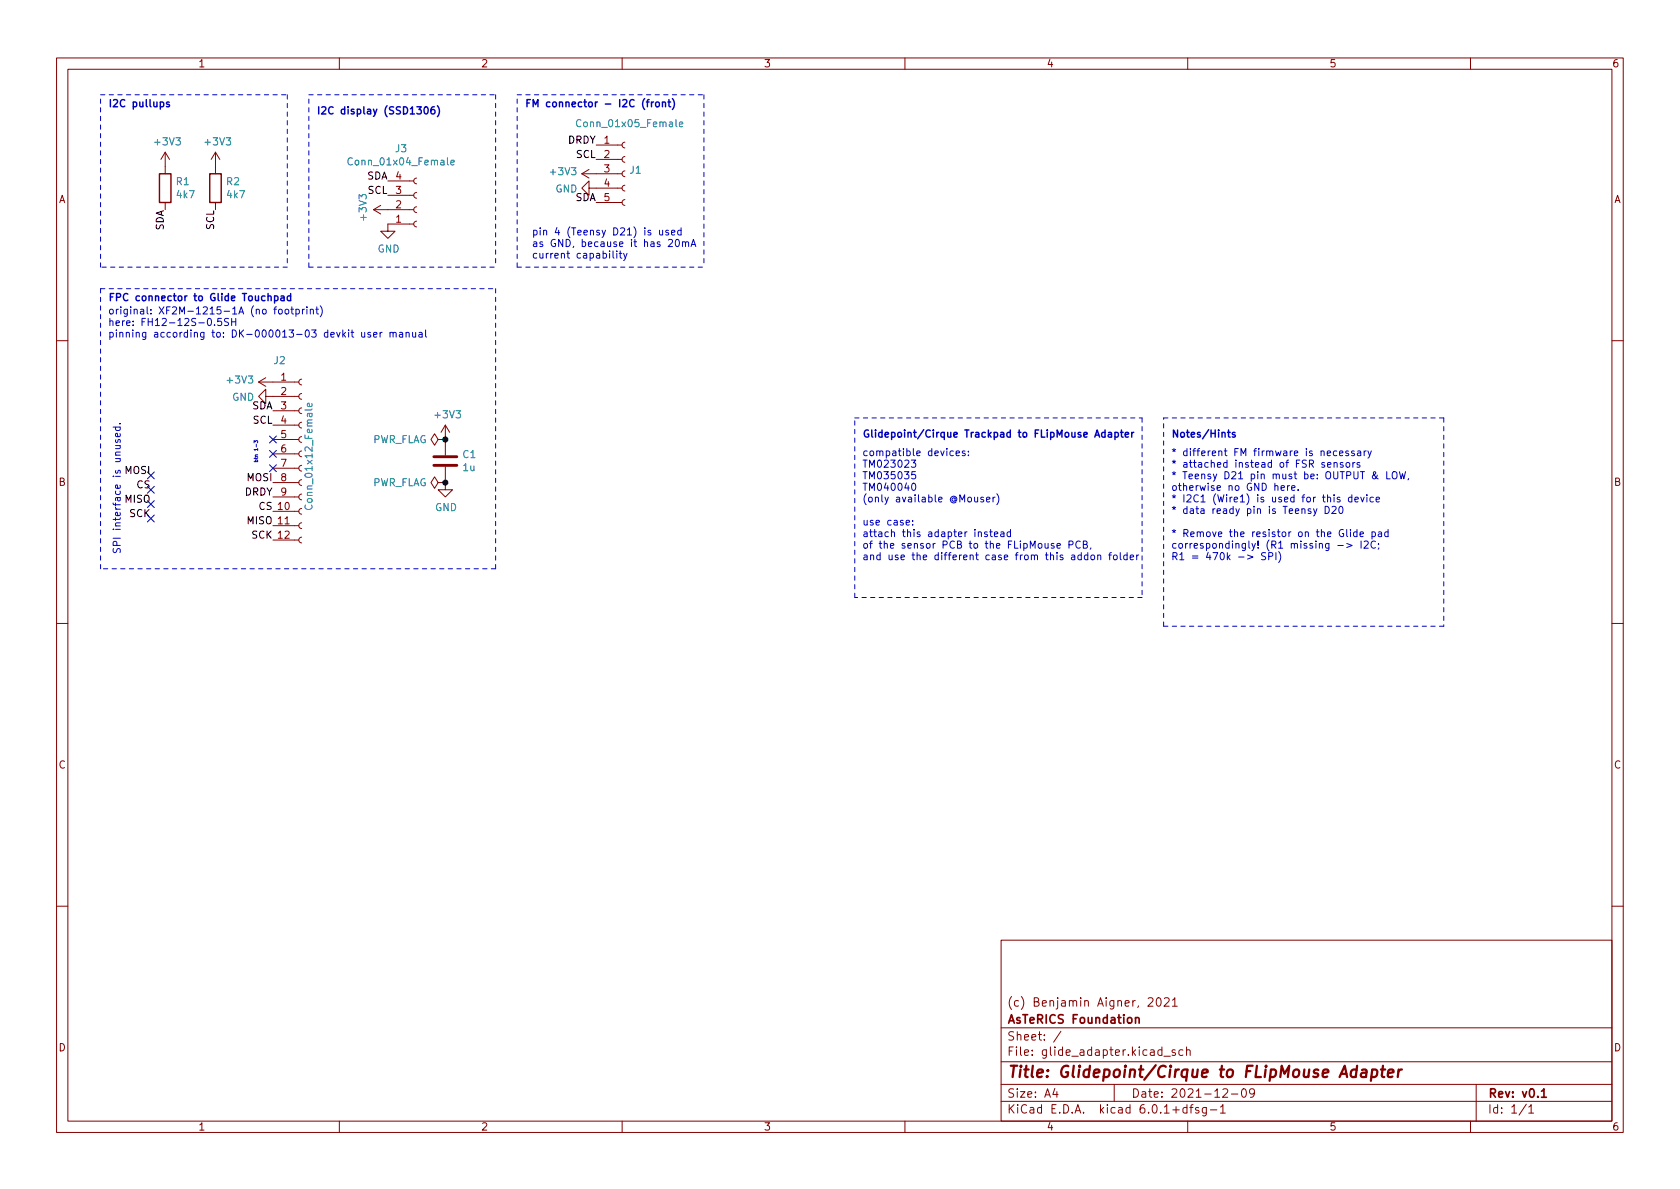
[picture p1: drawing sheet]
<svg xmlns="http://www.w3.org/2000/svg" width="297mm" height="210mm" viewBox="0 0 297 210" stroke-linecap="round" stroke-linejoin="round" font-family="sans-serif">
<g fill="none" stroke="#840000" stroke-width=".18">
<path d="M10 10.2h277v190.1h-277zM12 12.2h273v186.1h-273zM60 10.2v2M110 10.2v2M160 10.2v2M210 10.2v2M260 10.2v2M29.2 26.9v3.8M29.2 35.8v1.3M29.2 26.9l-.8 1.3M29.2 26.9l.8 1.3M38.1 26.9v3.8"/>
<path d="M38.1 35.8v1.3M38.1 26.9l-.8 1.3M38.1 26.9l.8 1.3M66 37.1h7.2M66 37.1l1.3 .7M67.3 36.3l-1.3 .8M68.6 32h4.6M68.6 34.5h4.6M73.2 39.6h-4.6v1.3h1.2l-1.2 1.3-1.3-1.3h1.3M73.7 31.5l-.4 .1-.1 .4 .1 .4 .4 .1M73.7 34l-.4 .2-.1 .3 .1 .4 .4 .1M73.7 36.6l-.4 .1-.1 .4 .1 .3 .4 .2"/>
<path d="M73.7 39.1l-.4 .2-.1 .3 .1 .4 .4 .1M102.9 30.7h7.1M102.9 30.7l1.2 .8M104.1 33.3v-1.3l-1.2 1.3 1.2 1.2v-1.2h5.9M104.1 30l-1.2 .7M105.4 35.8h4.6M105.4 28.2h4.6M105.4 25.6h4.6M110.5 35.3l-.4 .1-.1 .4 .1 .4 .4 .1M110.5 32.8l-.4 .1-.1 .4 .1 .3 .4 .2M110.5 30.2l-.4 .2-.1 .3 .1 .4 .4 .1M110.5 27.7l-.4 .1-.1 .4 .1 .3 .4 .2"/>
<path d="M110.5 25.1l-.4 .2-.1 .3 .1 .4 .4 .2M10 60.2h2M45.7 67.6l1.3 .7M45.7 67.6h7.1M47 70.1v-1.3l-1.3 1.3 1.3 1.3v-1.3h5.8M47 66.8l-1.3 .8M48.3 77.7h4.5M48.3 75.2h4.5M48.3 72.6h4.5M53.3 79.8l-.3 .1-.2 .4 .2 .3 .3 .2M53.3 77.2l-.3 .2-.2 .3 .2 .4 .3 .1M53.3 74.7l-.3 .1-.2 .4 .2 .3 .3 .2"/>
<path d="M53.3 72.1l-.3 .2-.2 .3 .2 .4 .3 .1M53.3 69.6l-.3 .1-.2 .4 .2 .4 .3 .1M53.3 67.1l-.3 .1-.2 .4 .2 .3 .3 .2M77.5 77.7l-.7-1-.6 1 .6 1 .7-1h1.2M78.7 77.7h.1M78.7 75.2v5.3M78.7 75.2l-.7 1.2M78.7 75.2l.8 1.2M285 60.2h2M48.3 95.5h4.5M48.3 93h4.5M48.3 90.4h4.5"/>
<path d="M48.3 87.9h4.5M48.3 85.3h4.5M48.3 82.8h4.5M48.3 80.3h4.5M53.3 95l-.3 .1-.2 .4 .2 .4 .3 .1M53.3 92.5l-.3 .1-.2 .4 .2 .3 .3 .2M53.3 89.9l-.3 .2-.2 .3 .2 .4 .3 .1M53.3 87.4l-.3 .1-.2 .4 .2 .3 .3 .2M53.3 84.8l-.3 .2-.2 .3 .2 .4 .3 .1M53.3 82.3l-.3 .1-.2 .4 .2 .4 .3 .1M77.5 85.3l-.7-1-.6 1 .6 1.1 .7-1.1h1.2M78.7 85.3v1.3h1.3l-1.3 1.3-1.2-1.3h1.2"/>
<path d="M78.7 85.3h.1M78.7 82.5v2.8M10 110.2h2M285 110.2h2M10 160.2h2M177 166.3h108v32h-108zM203 176.6l.6-.2 .2 .2 .1 .3-1 1h1M204.6 176.5l.2-.1a.81 .81 0 0 1 .6 .7 .81 .81 0 0 1-.3 .8h-.2a.81 .81 0 0 1-.5-.6 .81 .81 0 0 1 .2-.8zM205.9 176.6l.5-.2 .2 .2 .1 .3-.9 1h.9M207.3 176.9l.4-.5v1.5M207.3 177.9h.8M285 160.2h2"/>
<path d="M60 198.3v2M110 198.3v2M160 198.3v2M177 194.8h108M177 191.8h108M177 187.8h108M177 181.8h108M186.5 192.5l-.4 1h1M186.9 193v1M187.6 182.4l-1.3 1.9M197 191.8v3M205.8 186.8h1.1"/>
<path d="M207.8 185.7l-.4-.1-.2 .2 .1 .3 .5 .1v.4h-.6M209.1 185.7l-.4-.1-.3 .3v.4l.2 .3h.5M209.8 185.8l.2-.2 .4 .1v.9M209.8 185.1v1.5M209.9 195.9l-.5-.1-.3 .3v.4l.2 .3h.6M209.9 195.3v1.5M210 198.3v2M210.4 195.8h.5M210.9 195.3l-.3 .2v1.3M211.9 195.9l-.3-.1-.2 .2v.3l.5 .1v.4h-.5M213.3 195.8v1.2l-.3 .3h-.4M213.3 195.9l-.4-.1-.3 .3v.4l.1 .3h.6"/>
<path d="M214 196.3h1.1M215.8 195.8l.4-.5v1.5M215.8 196.8h.8M216.2 192.7l.6-.2 .2 .2 .1 .3-1 1h1M217.7 193.5h1.2M219.7 192.6l.2-.1a.81 .81 0 0 1 .5 .7 .81 .81 0 0 1-.3 .8h-.1a.81 .81 0 0 1-.6-.6 .81 .81 0 0 1 .3-.8zM221.8 193.2l-.3 .3-.4-.1-.2-.2 .2-.6 .4-.1 .2 .2a.99 .99 0 0 1-.3 1.3h-.3M260 198.3v2M261 191.8v6.5M269.9 195.3l-1.3 1.9M270.3 195.8l.4-.5v1.5M270.3 196.8h.9"/>
</g>
<path d="M200.8 179.9v1M200.8 180.1l.2-.2 .3 .1 .1 .9M272.6 193l.4-.5v1.5M272.6 194h.8" fill="none" stroke="#840000" stroke-width=".3"/>
<path d="M240.8 189.2l.2-.1 .6 .1-.1 1.3M241.6 189.6l-.7 .1a.4 .4 0 0 0-.3 .3 .4 .4 0 0 0 .2 .5l.7-.1M242.6 189.2l.2-.1 .6 .1 .1 .3v.6a.66 .66 0 0 1-1 .3M242.6 189.1l-.2 2M244.2 189.1h.7M244.5 188.5l-.2 1.7 .1 .2 .4 .1M245.4 189.8l1-.2-.1-.4-.1-.1-.6 .1-.2 1 .2 .3 .6-.1M247.3 189.1l-.2 1.4M247.9 189.1l-.4 .1-.2 .3" fill="none" stroke="#840000" stroke-width=".4"/>
<path d="M76.7 82.3h4.1M76.7 80.8h4.1" fill="none" stroke="#840000" stroke-width=".51"/>
<path d="M28.2 30.7h2v5.1h-2zM37.1 30.7h2v5.1h-2z" fill="none" stroke="#840000" stroke-width=".25"/>
<path d="M62.3 28a.6 .6 0 0 0-.8 .4 .6 .6 0 0 0 .6 .8l.2-.2M79.7 28.7l.6-.1v-.2l-.4-.1-.2 .2 .1 .6h.5M102.7 21.3a.6 .6 0 0 0-.8 .4 .6 .6 0 0 0 .6 .7l.2-.1M120.1 22l.6-.1v-.3h-.4l-.2 .1 .1 .7h.5M55.1 71.3l.1 .4-.2 .2-.6-.1v-.5h.2l.2 .6M54 89.3a.6 .6 0 0 0 .5 .8 .6 .6 0 0 0 .7-.5l-.1-.3" fill="none" stroke="#008484" stroke-width=".18"/>
<g fill="none" stroke="#0000c2" stroke-width=".18">
<path d="M37.9 57.5v.1M39.1 56.3h-.6v.6l.2-.1h.4l.1 .2-.1 .5-.1 .1-.5-.1M40.4 56.4l-.5-.1-.2 .1v.4l.6 .2 .1 .3-.2 .3-.5-.1M41 56.3v1.3M41 56.9h.7M41.7 56.3v1.3M48.4 54.7h.5M48.9 54.3l-.3 .1v1.1M49.4 54.7h.3l.2 .2v.4l-.2 .2h-.3l-.2-.2zM50.5 54.7h.3l.3 .2v.4l-.3 .2h-.3l-.1-.2zM51.4 54.7h.5M51.6 54.3v1l.3 .2"/>
<path d="M52.3 54.7h.4l.2 .2-.1 .6h-.5M52.3 54.7v1.3M53.5 54.7v.8M53.8 54.7l-.3 .2M54.3 54.3v.1M54.3 54.7v.8M54.9 54.8l.1-.1h.4v.8M54.9 54.7v.8M55.8 54.7h.5M56 54.3v1l.3 .2M56.6 54.1a1.46 1.46 0 0 1 0 1.9M63.9 58.8l.1 .8h.3l.2-.1"/>
<path d="M64.5 58.8v.8M65.5 58.8h-.3l-.2 .2 .1 .1 .4 .2v.3h-.5M66.1 59.2l.6-.1-.1-.3h-.4l-.1 .2v.6h.5M67.2 58.8v.8M67.6 58.8l-.4 .2M69 58.9l.1-.1h.3l.1 .8M69 58.8v.8M69.5 59l.2-.2h.3v.8M70.7 58.8h.4l.1 .8M71.2 59.1h-.4l-.2 .2 .2 .3h.4M71.8 58.9l.2-.1h.3v.8M71.8 58.8v.8"/>
<path d="M73 58.8v.8h.3l.2-.1M73.5 58.8v.8M74.1 58.8h.5v.8M74.6 59.1h-.4l-.2 .2 .2 .3h.4M75.2 58.3v1.1l.2 .2M108.4 44.4v1.1l.2 .1M109.1 44.8v.8M109.5 44.8h.5M109.7 44.4v1.1l.3 .1M110.3 44.8l.3 .8M110.9 44.8l-.5 1.1-.1 .2M116.6 40.7l.1 .8 .3 .1 .2-.2"/>
<path d="M117.2 40.7v.9M118.2 40.8l-.3-.1-.2 .2 .1 .2 .4 .1v.3h-.5M118.2 42.5l.5-.2 .2 .4-.8 .9h.8M118.7 41.1l.6-.1v-.2l-.4-.1-.2 .2 .1 .6h.5M119.5 42.5l.2-.2a.68 .68 0 0 1 .4 .7 .68 .68 0 0 1-.4 .6l-.2-.1-.1-.4zM120.4 40.8l-.3-.1-.3 .3 .1 .5h.5M120.4 40.3v1.3M120.7 42.9l.1-.1h.3l.1 .8M120.7 42.8v.8M121.2 42.9l.2-.1h.3l.1 .8M122.2 43.6l.4-1.3 .4 1.3M122.3 43.2h.6"/>
<path d="M20 75.5h1.3M20.4 78.8h.9M20.5 77.8l-.1 .3 .2 .1h.2l.1-.4h.3v.4M20.5 75.5l-.1 .4 .3 .2 .5-.1v-.5M21.1 78.8l.2 .2-.1 .3h-.8M21.1 74.9h.2M21.2 76.7l.1 .3-.2 .2h-.6v-.5l.2-.1 .1 .6M168.6 79.8l-.4-.1-.2 .3 .1 .5h.5M170.6 79.8l-.3-.1-.2 .2 .1 .2 .4 .1v.3h-.5M171.2 79.8v.1M236.4 79.8l-.4-.1-.2 .3 .1 .5h.5M238.4 79.8l-.3-.1-.2 .2 .1 .2 .4 .1v.3h-.5"/>
<path d="M239.4 79.8l-.3-.1-.1 .2v.2l.4 .1v.3h-.4M240 79.8h.5l.1 .8M241.2 79.7v.9M241.6 79.7l-.4 .3M241.9 79.7l.3 .9M242.5 79.7l-.5 1.2-.1 .1M44.9 81.6h.7M45.1 80.9v.3M45.2 81.6l.1-.3 .2 .1v.2M45.6 80.9l-.1 .2h-.6M160.2 92.4l.6-.1v-.2l-.4-.1-.2 .2 .1 .6h.5M161.1 81.4h.8l-.4 .4 .4 .2v.5l-.2 .1-.6-.1"/>
<path d="M161.4 85.5l.1-.1a.68 .68 0 0 1 .4 .7 .68 .68 0 0 1-.4 .6 .84 .84 0 0 1-.1-1.2zM161.4 92.7v.2M161.4 92.1v.1M161.9 83.4h-.7v.6l.2-.1h.4l.1 .2v.5l-.2 .1-.5-.1M169 80.2l.7-.2-.1-.2-.4-.1-.2 .2 .1 .6h.5M171.2 80.5v.1M173.9 88l-.3-.1-.2 .2 .1 .2 .4 .1v.3h-.5M174.4 88.3l.6-.1v-.2l-.4-.1-.2 .2 .1 .6h.5M174.6 94.1h-.4l-.1 .1v.2l.5 .1v.3h-.5M175 94.1h.5M175.2 93.6v1.1l.3 .2M175.6 87.9v.9"/>
<path d="M175.8 94.5l.6-.1v-.3h-.4l-.2 .1 .1 .6h.5M175.9 87.9l-.3 .3M176.2 87.3a1.46 1.46 0 0 1 0 1.9M177 94.1h.5v.8M177.5 94.4h-.4l-.2 .2 .2 .3 .4-.1M178.7 94.1h-.4l-.2 .2 .1 .5h.5M178.7 93.6v1.3M186.3 96.2l-.3-.1-.1 .2v.2l.4 .1v.3h-.4M186.9 96.5l.6-.1-.1-.2-.3-.1-.2 .2v.6h.5M189 96.3h.6l.1-.2v-.3l-.7-.1v1.2M191 95.8a.6 .6 0 0 0-.8 .4 .6 .6 0 0 0 .6 .7l.2-.1M191.2 98.2l-.4-.1-.2 .3 .1 .5h.5"/>
<path d="M191.2 97.7v1.3M191.5 96.3l.6-.1 .1-.2-.1-.2-.6-.1v1.2h.5l.2-.1 .1-.3-.3-.2M192.3 98.2l-.3-.1-.3 .3 .1 .5h.5M192.3 97.7v1.3M192.9 96.9l-.1 .2M192.9 98.3l.2-.2 .4 .2v.4l-.1 .2-.3 .1-.2-.1zM194.1 98.3l.2-.2 .3 .1v.8M194.1 98.1v.9M196 98.1h.5M196.5 97.7l-.3 .2v1.1M197 98.2l.3-.1 .2 .3v.3l-.2 .3-.3-.1-.1-.2zM198.1 97.7v1.1l.2 .2"/>
<path d="M199.3 98.2l-.4-.1-.2 .3 .1 .5h.5M199.3 97.7v1.3M199.8 98.6l.6-.2v-.2l-.4-.1-.2 .2 .1 .6h.5M201 98.1v.9M201.3 98.1l-.3 .3M223.8 97.8l-.5-.1-.2 .3 .1 .3 .5 .2v.4l-.2 .1-.4-.1M224.3 98.4l.6-.1 .1-.2v-.3l-.7-.1v1.3M225.6 97.7v1.3M226.1 97.5a1.46 1.46 0 0 1 0 2M226.5 86.3l.6-.1-.1-.3h-.3l-.2 .2 .1 .6h.4M227.6 85.9v.8M228 85.9l-.4 .2"/>
<path d="M228.4 86.3l.6-.1-.1-.3h-.3l-.2 .2v.6h.5M229.5 86.6v.1M231.8 90h-.3l-.2 .1v.2l.5 .1v.3h-.5M232.2 90l.3 .8M232.8 90l-.4 1.1-.2 .1M234.3 89.5a.64 .64 0 0 1 .7 .7 .64 .64 0 0 1-.7 .6zM234.7 82.2l.6-.1v-.3h-.4l-.2 .2 .1 .6h.5M235.5 89.7l.5-.2 .2 .4-.8 .9h.8M235.9 81.9l.2-.1h.3v.8M235.9 81.8v.8M236.5 96.5h1M236.8 80.2l.6-.2v-.2l-.4-.1-.2 .2 .1 .6h.5"/>
<path d="M236.8 89.7l.2-.2a.68 .68 0 0 1 .5 .7 .68 .68 0 0 1-.5 .6l-.2-.1-.1-.4zM236.9 88l-.3-.1-.2 .2 .1 .2 .4 .1v.3h-.5M237.4 81.8h-.3l-.1 .2v.1l.4 .2v.3h-.4M238.1 81.8h.3l.3 .2v.4l-.3 .2h-.3l-.1-.2zM238.1 93.6v1.1l.2 .2M238.1 96.1l1 .4-1 .3M238.8 93.6v.1M238.8 94.1v.8M239 88l-.3-.1-.3 .3 .1 .5h.5M239 87.5v1.3M239.2 81.8v.8M239.6 81.8l-.4 .2"/>
<path d="M239.6 88.3l.6-.1-.1-.2-.4-.1-.1 .2v.6h.5M239.9 94.1h-.3l-.3 .2 .1 .5h.5M239.9 93.6v1.3M240.4 81.8h-.3l-.2 .2 .1 .1 .4 .2v.3h-.5M240.5 94.5l.6-.1-.1-.3h-.3l-.2 .1v.6h.5M240.6 80l-.4 .1-.2 .2 .2 .3 .4-.1M240.6 87.9l.3 .9 .3-.9M240.7 95.7v1.2M241.2 95.8l.5-.1 .2 .3-.8 .9h.8M241.7 87.5v.1M241.7 87.9v.9M242.6 94.1h.3l.3 .2-.1 .5h-.5"/>
<path d="M242.6 94.1v1.2M242.8 88l-.3-.1-.3 .3 .1 .5h.5M243.2 95.8a.6 .6 0 0 0-.8 .4 .6 .6 0 0 0 .5 .7l.3-.1M243.3 88.3l.6-.1v-.2l-.4-.1-.2 .2 .1 .6h.5M243.5 84l-.2 .6a.34 .34 0 0 1-.6 0 .34 .34 0 0 1 .1-.5l.5-.5-.2-.2-.2 .1a1.21 1.21 0 0 0 .8 1.2M243.7 94.1h.5l.1 .8M243.7 96.2v.1M243.8 96.9l-.1 .2M244.3 94.4h-.4l-.2 .2 .2 .3 .4-.1M245.2 83.4v1.3h.6M245.4 94.1h-.3l-.3 .2 .1 .5h.5M245.4 93.6v1.3"/>
<path d="M246.2 83.6l.3-.2a.43 .43 0 0 1 .5 .4v.5a.42 .42 0 0 1-.4 .4 .42 .42 0 0 1-.4-.4zM247.4 83.4l.3 1.3 .3-.9 .2 .9 .3-1.3M249.1 84.6l-.2 .3"/>
</g>
<g fill="none" stroke="#0000c2" stroke-width=".25">
<path d="M29.9 18.1l-.3-.1-.2 .2 .1 .2 .4 .1v.3h-.5M75.1 19l.2-.1a.68 .68 0 0 1 .4 .6 .68 .68 0 0 1-.4 .7l-.2-.2-.1-.3zM76.8 18.9h-.4a.85 .85 0 0 0 0 1.3l.4-.2 .1-.4-.2-.2h-.3l-.2 .2M77.3 18.7a1.46 1.46 0 0 1 0 1.9M115.2 18v.9M115.6 18l-.4 .3M116 18.2l.2-.2 .3 .2 .1 .4-.1 .2-.3 .1-.2-.1zM117.1 18.2l.2-.2 .3 .1 .1 .8M117.1 18v.9M118.1 18h.5M118.3 17.6v1.1l.3 .2M118.9 17.4a1.46 1.46 0 0 1 0 2"/>
<path d="M48.5 52.4l.4-.1 .3 .3-.2 .5h-.5M48.5 52.3v1.3M49.7 52.4h.5v.8M50.2 52.6l-.4 .1-.2 .2 .2 .3 .4-.1M51.4 52.4l-.4-.1-.2 .3 .1 .5h.5M51.4 51.9v1.3M195.4 76.5h-.4l-.2 .2 .1 .5h.5M195.4 76v1.3M196 76.5h.5v.8M196.5 76.8h-.4l-.2 .2 .2 .3 .4-.1M197.1 76.5h.4l.2 .2-.1 .5h-.5M197.1 76.5v1.2"/>
<path d="M198.1 76.5h.5M198.3 76v1.1l.3 .2M199 76.9l.6-.1-.1-.3h-.4l-.1 .1v.6h.5M200.1 76.5v.8M200.5 76.5l-.4 .2M217 76.5h.5M217.2 76v1.1l.3 .2M218.4 76.5h-.3l-.2 .1v.2l.5 .1v.3h-.5"/>
</g>
<g fill="none" stroke="#0000c2" stroke-width=".18" stroke-dasharray=".8 .8">
<path d="M17.8 16.8h33M50.8 16.8v30.4M54.6 16.8h33M87.6 16.8v30.4M91.4 16.8h33.1M124.5 16.8v30.4M17.8 47.2v-30.4M17.8 51h69.8M50.8 47.2h-33M54.6 47.2v-30.4M54.6 47.2h33M87.6 51v49.6"/>
<path d="M91.4 47.2h33.1M91.4 47.2v-30.4M151.1 73.9h50.8M201.9 73.9v31.8M205.7 73.9h49.6M255.3 73.9v36.8M17.8 100.6v-49.6M87.6 100.6h-69.8M151.1 105.7v-31.8M201.9 105.7h-50.8M205.7 110.7v-36.8M255.3 110.7h-49.6"/>
</g>
<g fill="none" stroke="#000084" stroke-width=".18">
<path d="M47.7 79.6l1.2 1.3M47.7 77.1l1.2 1.2M48.9 79.6l-1.2 1.3M48.9 77.1l-1.2 1.2M26.1 83.5l1.2 1.2M26.1 91.1l1.2 1.2M26.1 88.5l1.2 1.3M26.1 86l1.2 1.2M27.3 83.5l-1.2 1.2M27.3 91.1l-1.2 1.2M27.3 88.5l-1.2 1.3M27.3 86l-1.2 1.2"/>
<path d="M47.7 82.2l1.2 1.2M48.9 82.2l-1.2 1.2"/>
</g>
<g fill="#008400" stroke="#008400" stroke-width=".18">
<circle cx="78.7" cy="85.3" r=".46"/>
<circle cx="78.7" cy="77.7" r=".46"/>
</g>
<text font-size="2.8" fill="#840000" x="178" y="190.6">Title: Glidepoint/Cirque to FLipMouse Adapter</text>
<g font-size="2.1" fill="#840000">
<text x="178" y="178">(c) Benjamin Aigner, 2021</text>
<text x="178" y="184">Sheet: /</text>
<text x="178" y="181">AsTeRICS Foundation</text>
<text x="178" y="186.7">File: glide_adapter.kicad_sch</text>
<text x="178" y="196.9">KiCad E.D.A. kicad 6.0.1+dfsg-1</text>
<text x="178" y="194.1">Size: A4</text>
<text x="200" y="194.1">Date: 2021-12-09</text>
<text x="263" y="194.1">Rev: v0.1</text>
<text x="263" y="196.9">Id: 1/1</text>
</g>
<g font-size="1.8" fill="#840000">
<text x="35" y="11.9">1</text>
<text x="85" y="11.9">2</text>
<text x="135" y="11.9">3</text>
<text x="185" y="11.9">4</text>
<text x="235" y="11.9">5</text>
<text x="285" y="11.9">6</text>
<text x="106.8" y="25.4">1</text>
<text x="106.8" y="27.9">2</text>
<text x="10.3" y="35.9">A</text>
<text x="70" y="34.3">3</text>
<text x="70" y="31.7">4</text>
<text x="106.8" y="30.5">3</text>
<text x="106.8" y="33">4</text>
<text x="106.8" y="35.6">5</text>
<text x="285.3" y="35.9">A</text>
<text x="70" y="39.4">1</text>
<text x="70" y="36.8">2</text>
<text x="49.7" y="67.3">1</text>
<text x="49.7" y="69.8">2</text>
<text x="49.7" y="72.4">3</text>
<text x="49.7" y="74.9">4</text>
<text x="49.7" y="77.5">5</text>
<text x="49.7" y="80">6</text>
<text x="49.7" y="82.5">7</text>
<text x="10.3" y="85.9">B</text>
<text x="49.7" y="85.1">8</text>
<text x="49.7" y="87.6">9</text>
<text x="285.3" y="85.9">B</text>
<text x="10.3" y="135.9">C</text>
<text x="285.3" y="135.9">C</text>
<text x="10.3" y="185.9">D</text>
<text x="285.3" y="185.9">D</text>
<text x="35" y="199.9">1</text>
<text x="85" y="199.9">2</text>
<text x="135" y="199.9">3</text>
<text x="185" y="199.9">4</text>
<text x="235" y="199.9">5</text>
<text x="285" y="199.9">6</text>
</g>
<g font-size="1.8" fill="#0000c2">
<text x="19" y="18.9">I2C pullups</text>
<text x="55.9" y="20.2">I2C display (SSD1306)</text>
<text x="92.7" y="18.9">FM connector - I2C (front)</text>
<text x="94" y="41.6">pin 4 (Teensy D21) is used</text>
<text x="94" y="43.7">as GND, because it has 20mA</text>
<text x="94" y="45.7">current capability</text>
<text x="19" y="53.2">FPC connector to Glide Touchpad</text>
<text x="19" y="55.6">original: XF2M-1215-1A (no footprint)</text>
<text x="19" y="57.6">here: FH12-12S-0.5SH</text>
<text x="19" y="59.7">pinning according to: DK-000013-03 devkit user manual</text>
<text x="152.4" y="77.4">Glidepoint/Cirque Trackpad to FLipMouse Adapter</text>
<text x="207" y="77.4">Notes/Hints</text>
<text x="152.4" y="80.6">compatible devices:</text>
<text x="152.4" y="82.7">TM023023</text>
<text x="207" y="80.6">* different FM firmware is necessary</text>
<text x="207" y="82.7">* attached instead of FSR sensors</text>
<text x="152.4" y="84.7">TM035035</text>
<text x="152.4" y="86.8">TM040040</text>
<text x="152.4" y="88.8">(only available @Mouser)</text>
<text x="207" y="84.7">* Teensy D21 pin must be: OUTPUT &amp; LOW,</text>
<text x="207" y="86.8">otherwise no GND here.</text>
<text x="207" y="88.8">* I2C1 (Wire1) is used for this device</text>
<text x="152.4" y="92.9">use case:</text>
<text x="152.4" y="95">attach this adapter instead</text>
<text x="207" y="90.9">* data ready pin is Teensy D20</text>
<text x="207" y="95">* Remove the resistor on the Glide pad</text>
<text x="21.3" y="98" transform="rotate(-90 21.3 98)">SPI interface is unused.</text>
<text x="152.4" y="97">of the sensor PCB to the FLipMouse PCB,</text>
<text x="152.4" y="99">and use the different case from this addon folder</text>
<text x="207" y="97">correspondingly! (R1 missing -&gt; I2C;</text>
<text x="207" y="99">R1 = 470k -&gt; SPI)</text>
</g>
<g font-size="1.8" fill="#008484">
<text x="102.6" y="22.5">Conn_01x05_Female</text>
<text x="27.5" y="25.7">+3V3</text>
<text x="36.4" y="25.7">+3V3</text>
<text x="62.2" y="29.2">Conn_01x04_Female</text>
<text x="69.9" y="26.9">J3</text>
<text x="31.2" y="32.7">R1</text>
<text x="31.3" y="35">4k7</text>
<text x="40.1" y="32.7">R2</text>
<text x="40.2" y="35">4k7</text>
<text x="97.4" y="31">+3V3</text>
<text x="98.2" y="34">GND</text>
<text x="111.4" y="30.7">J1</text>
<text x="64.8" y="38.8" transform="rotate(-90 64.8 38.8)">+3V3</text>
<text x="66.7" y="44.6">GND</text>
<text x="48.4" y="64.4">J2</text>
<text x="40.3" y="67.8">+3V3</text>
<text x="41" y="70.9">GND</text>
<text x="77" y="74">+3V3</text>
<text x="65.8" y="78.4">PWR_FLAG</text>
<text x="81.8" y="81">C1</text>
<text x="81.9" y="83.3">1u</text>
<text x="55.2" y="89.4" transform="rotate(-90 55.2 89.4)">Conn_01x12_Female</text>
<text x="65.8" y="86">PWR_FLAG</text>
<text x="76.9" y="90.4">GND</text>
</g>
<g font-size="1.8">
<text x="100.4" y="25.4">DRDY</text>
<text x="101.9" y="27.9">SCL</text>
<text x="64.8" y="31.7">SDA</text>
<text x="65" y="34.3">SCL</text>
<text x="101.7" y="35.5">SDA</text>
<text x="28.9" y="40.8" transform="rotate(-90 28.9 40.8)">SDA</text>
<text x="37.8" y="40.6" transform="rotate(-90 37.8 40.6)">SCL</text>
<text x="44.5" y="72.4">SDA</text>
<text x="44.7" y="74.9">SCL</text>
<text x="22.1" y="83.8">MOSI</text>
<text x="22.1" y="88.9">MISO</text>
<text x="24.2" y="86.3">CS</text>
<text x="43.2" y="87.6">DRDY</text>
<text x="43.7" y="85.1">MOSI</text>
<text x="22.9" y="91.4">SCK</text>
<text x="43.7" y="92.7">MISO 11</text>
<text x="44.5" y="95.2">SCK 12</text>
<text x="45.8" y="90.2">CS 10</text>
</g>
<text font-size=".9" fill="#0000c2" x="45.6" y="80.6" transform="rotate(-90 45.6 80.6)">btn 1-3</text>
</svg>
